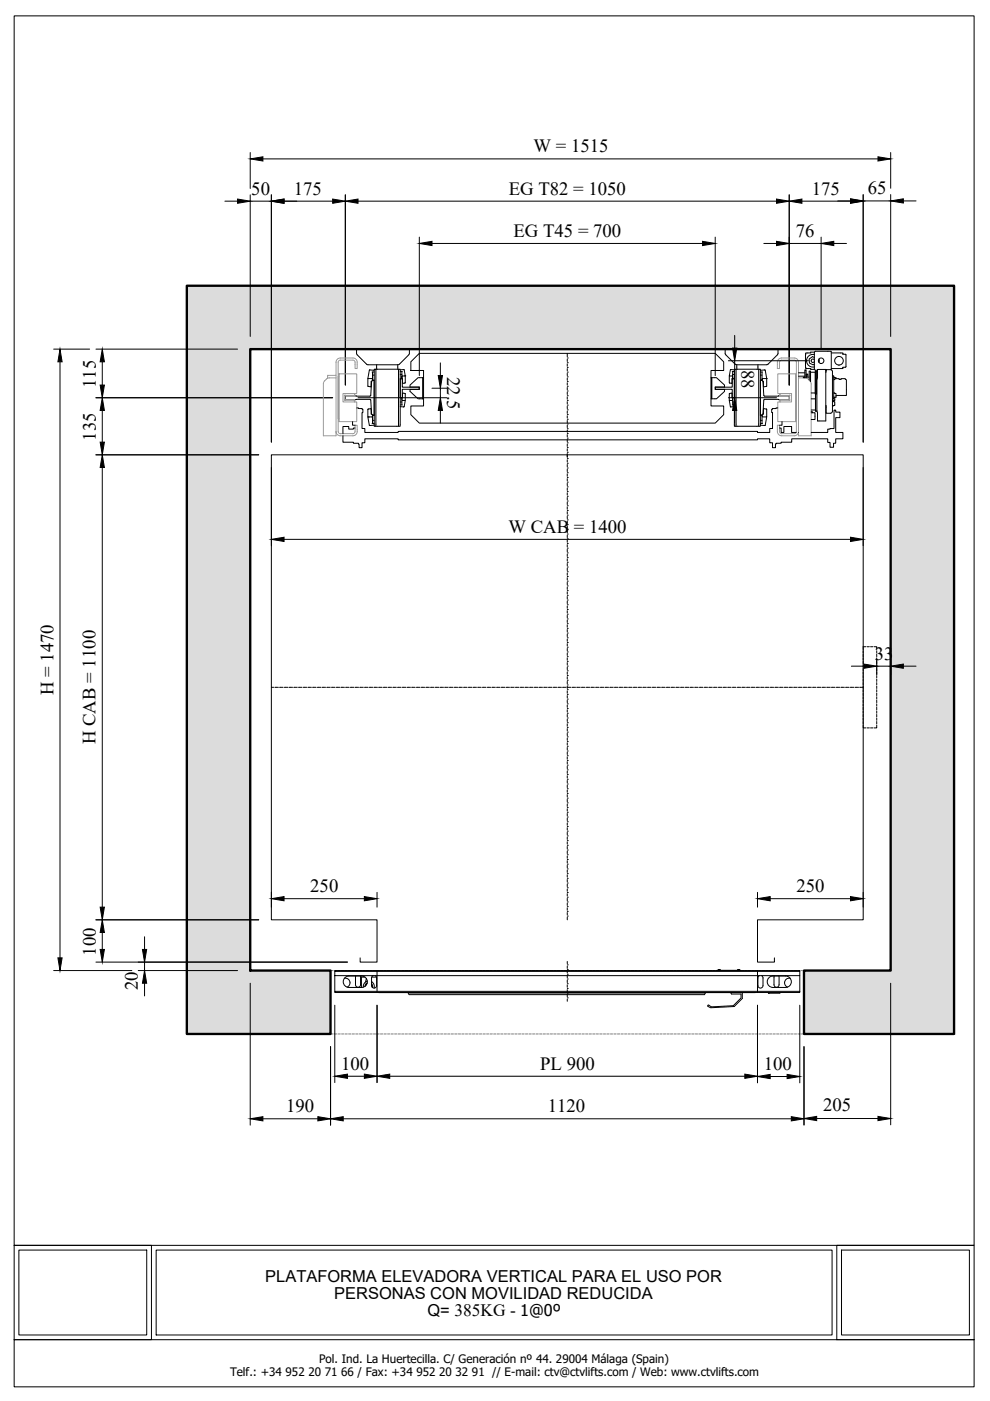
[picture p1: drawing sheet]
<svg xmlns="http://www.w3.org/2000/svg" width="210mm" height="297mm" viewBox="0 0 210 297" stroke-linecap="round" stroke-linejoin="round" font-family="sans-serif">
<!-- layer: AUX-0 -->
<g fill="none" stroke="#808080" stroke-width=".21">
<path d="M70.1 218.6v.6h.5M70.1 206.6v.5M70.1 207.4v.5M70.1 208.1v.5M70.1 208.9v.5M70.1 209.6v.5M70.1 210.4v.5M70.1 211.1v.5M70.1 211.9v.5M70.1 212.6v.5M70.1 213.4v.5M70.1 214.1v.5"/>
<path d="M70.1 214.9v.5M70.1 215.6v.5M70.1 216.4v.5M70.1 217.1v.5M70.1 217.9v.5M70.6 205.8h-.5v.6M70.9 219.2h.5M70.9 205.8h.5M71.6 219.2h.6M71.6 205.8h.6M72.4 219.2h.5M72.4 205.8h.5"/>
<path d="M73.2 219.2h.4M73.2 205.8h.4M73.9 219.2h.5M73.9 205.8h.5M74.6 219.2h.6M74.6 205.8h.6M75.4 219.2h.5M75.4 205.8h.5M76.2 219.2h.4M76.2 205.8h.4M76.9 219.2h.5M76.9 205.8h.5"/>
<path d="M77.6 219.2h.6M77.6 205.8h.6M78.4 219.2h.5M78.4 205.8h.5M79.2 219.2h.5M79.2 205.8h.5M79.9 219.2h.5M79.9 205.8h.5M80.7 219.2h.5M80.7 205.8h.5M81.4 219.2h.5M81.4 205.8h.5"/>
<path d="M82.2 219.2h.5M82.2 205.8h.5M82.9 219.2h.5M82.9 205.8h.5M83.7 219.2h.4M83.7 205.8h.4M84.4 219.2h.5M84.4 205.8h.5M85.1 219.2h.6M85.1 205.8h.6M85.9 219.2h.5M85.9 205.8h.5"/>
<path d="M86.7 219.2h.4M86.7 205.8h.4M87.4 219.2h.5M87.4 205.8h.5M88.1 219.2h.6M88.1 205.8h.6M88.9 219.2h.5M88.9 205.8h.5M89.7 219.2h.4M89.7 205.8h.4M90.4 219.2h.5M90.4 205.8h.5"/>
<path d="M91.1 219.2h.6M91.1 205.8h.6M91.9 219.2h.5M91.9 205.8h.5M92.7 219.2h.4M92.7 205.8h.4M93.4 219.2h.5M93.4 205.8h.5M94.1 219.2h.6M94.1 205.8h.6M94.9 219.2h.5M94.9 205.8h.5"/>
<path d="M95.7 219.2h.4M95.7 205.8h.4M96.4 219.2h.5M96.4 205.8h.5M97.1 219.2h.6M97.1 205.8h.6M97.9 219.2h.5M97.9 205.8h.5M98.7 219.2h.4M98.7 205.8h.4M99.4 219.2h.5M99.4 205.8h.5"/>
<path d="M100.2 219.2h.5M100.2 205.8h.5M100.9 219.2h.5M100.9 205.8h.5M101.7 219.2h.5M101.7 205.8h.5M102.4 219.2h.5M102.4 205.8h.5M103.2 219.2h.5M103.2 205.8h.5M103.9 219.2h.5M103.9 205.8h.5"/>
<path d="M104.7 219.2h.5M104.7 205.8h.5M105.4 219.2h.5M105.4 205.8h.5M106.2 219.2h.4M106.2 205.8h.4M106.9 219.2h.5M106.9 205.8h.5M107.6 219.2h.6M107.6 205.8h.6M108.4 219.2h.5M108.4 205.8h.5"/>
<path d="M109.2 219.2h.4M109.2 205.8h.4M109.9 219.2h.5M109.9 205.8h.5M110.6 219.2h.6M110.6 205.8h.6M111.4 219.2h.5M111.4 205.8h.5M112.2 219.2h.4M112.2 205.8h.4M112.9 219.2h.5M112.9 205.8h.5"/>
<path d="M113.6 219.2h.6M113.6 205.8h.6M114.4 219.2h.5M114.4 205.8h.5M115.2 219.2h.4M115.2 205.8h.4M115.9 219.2h.5M115.9 205.8h.5M116.6 219.2h.6M116.6 205.8h.6M117.4 219.2h.5M117.4 205.8h.5"/>
<path d="M118.2 219.2h.4M118.2 205.8h.4M118.9 219.2h.5M118.9 205.8h.5M119.6 219.2h.6M119.6 205.8h.6M120.4 219.2h.5M120.4 205.8h.5M121.2 219.2h.5M121.2 205.8h.5M121.9 219.2h.5M121.9 205.8h.5"/>
<path d="M122.7 219.2h.5M122.7 205.8h.5M123.4 219.2h.5M123.4 205.8h.5M124.2 219.2h.5M124.2 205.8h.5M124.9 219.2h.5M124.9 205.8h.5M125.7 219.2h.5M125.7 205.8h.5M126.4 219.2h.5M126.4 205.8h.5"/>
<path d="M127.2 219.2h.5M127.2 205.8h.5M127.9 219.2h.5M127.9 205.8h.5M128.7 219.2h.5M128.7 205.8h.5M129.4 219.2h.5M129.4 205.8h.5M130.1 219.2h.6M130.1 205.8h.6M130.9 219.2h.5M130.9 205.8h.5"/>
<path d="M131.7 219.2h.4M131.7 205.8h.4M132.4 219.2h.5M132.4 205.8h.5M133.1 219.2h.6M133.1 205.8h.6M133.9 219.2h.5M133.9 205.8h.5M134.7 219.2h.4M134.7 205.8h.4M135.4 219.2h.5M135.4 205.8h.5"/>
<path d="M136.1 219.2h.6M136.1 205.8h.6M136.9 219.2h.5M136.9 205.8h.5M137.7 219.2h.4M137.7 205.8h.4M138.4 219.2h.5M138.4 205.8h.5M139.1 219.2h.6M139.1 205.8h.6M139.9 219.2h.5M139.9 205.8h.5"/>
<path d="M140.7 219.2h.4M140.7 205.8h.4M141.4 219.2h.5M141.4 205.8h.5M142.2 219.2h.5M142.2 205.8h.5M142.9 219.2h.5M142.9 205.8h.5M143.7 219.2h.5M143.7 205.8h.5M144.4 219.2h.5M144.4 205.8h.5"/>
<path d="M145.2 219.2h.5M145.2 205.8h.5M145.9 219.2h.5M145.9 205.8h.5M146.7 219.2h.5M146.7 205.8h.5M147.4 219.2h.5M147.4 205.8h.5M148.2 219.2h.5M148.2 205.8h.5M148.9 219.2h.5M148.9 205.8h.5"/>
<path d="M149.7 219.2h.5M149.7 205.8h.5M150.4 219.2h.5M150.4 205.8h.5M151.2 219.2h.5M151.2 205.8h.5M151.9 219.2h.5M151.9 205.8h.5M152.6 219.2h.6M152.6 205.8h.6M153.4 219.2h.5M153.4 205.8h.5"/>
<path d="M154.2 219.2h.4M154.2 205.8h.4M154.9 219.2h.5M154.9 205.8h.5M155.6 219.2h.6M155.6 205.8h.6M156.4 219.2h.5M156.4 205.8h.5M157.2 219.2h.4M157.2 205.8h.4M157.9 219.2h.5M157.9 205.8h.5"/>
<path d="M158.6 219.2h.6M158.6 205.8h.6M159.4 219.2h.5M159.4 205.8h.5M160.2 219.2h.4M160.2 205.8h.4M160.9 219.2h.5M160.9 205.8h.5M161.6 219.2h.6M161.6 205.8h.6M162.4 219.2h.5M162.4 205.8h.5"/>
<path d="M163.2 219.2h.5M163.2 205.8h.5M163.9 219.2h.5M163.9 205.8h.5M164.7 219.2h.5M164.7 205.8h.5M165.4 219.2h.5M165.4 205.8h.5M166.2 219.2h.5M166.2 205.8h.5M166.9 219.2h.5M166.9 205.8h.5"/>
<path d="M167.7 219.2h.5M167.7 205.8h.5M168.4 219.2h.5M168.4 205.8h.5M169.2 219.2h.5M169.2 205.8h.5M169.9 205.8h.6v.6M170.5 218.6v.6h-.6M170.5 206.6v.5M170.5 207.4v.5M170.5 208.1v.5M170.5 208.9v.5"/>
<path d="M170.5 209.6v.5M170.5 210.4v.5M170.5 211.1v.5M170.5 211.9v.5M170.5 212.6v.5M170.5 213.4v.5M170.5 214.1v.5M170.5 214.9v.5M170.5 215.6v.5M170.5 216.4v.5M170.5 217.1v.5M170.5 217.9v.5"/>
</g>
<!-- layer: CABINA -->
<g fill="none" stroke="#000" stroke-width=".21">
<path d="M183 138v.5M183 138.7v.5M183 139.5v.5M183.6 137.1h-.6v.6M183.8 137.1h.5M184.6 137.1h.5M185.3 137.1h.6v.6M185.9 138v.5M185.9 138.7v.5M185.9 139.5v.5M183 153.7v.6h.6M183 140.2v.5"/>
<path d="M183 141v.5M183 141.7v.5M183 142.5v.5M183 143.2v.5M183 144v.5M183 144.7v.5M183 145.5v.5M183 146.2v.5M183 147v.5M183 147.7v.5M183 148.5v.5M183 149.2v.5"/>
<path d="M183 150v.5M183 150.7v.5M183 151.5v.5M183 152.2v.5M183 153v.5M183.8 154.3h.5M184.6 154.3h.5M185.9 153.7v.6h-.6M185.9 140.2v.5M185.9 141v.5M185.9 141.7v.5M185.9 142.5v.5"/>
<path d="M185.9 143.2v.5M185.9 144v.5M185.9 144.7v.5M185.9 145.5v.5M185.9 146.2v.5M185.9 147v.5M185.9 147.7v.5M185.9 148.5v.5M185.9 149.2v.5M185.9 150v.5M185.9 150.7v.5M185.9 151.5v.5"/>
<path d="M185.9 152.2v.5M185.9 153v.5M76.4 203.1v.9h3.5v-9h-22.4v-98.6h125.5v98.6h-22.4v9h3.6v-.9"/>
</g>
<!-- layer: SOMBREADO -->
<g fill="#dcdcdc" stroke="#dcdcdc" stroke-width=".21">
<path d="M39.6 60.6l162.7 13.4v-13.4zM39.6 60.6l162.7 13.4h-162.7z"/>
<path d="M188.8 74h13.5zM188.8 74h13.5z"/>
<path d="M39.6 74h13.5zM39.6 74h149.2z"/>
<path d="M188.8 74l13.5 131.8v-131.8zM188.8 74l13.5 131.8h-13.5z"/>
<path d="M39.6 74l13.5 131.8v-131.8zM39.6 74l13.5 131.8h-13.5z"/>
<path d="M188.8 205.8h13.5zM170.5 205.8h31.8z"/>
<path d="M170.5 205.8l31.8 13.4v-13.4zM170.5 205.8l31.8 13.4h-31.8zM170.5 219.2h31.8zM170.5 219.2h31.8z"/>
<path d="M39.6 205.8l30.5 13.4v-13.4zM39.6 205.8l30.5 13.4h-30.5z"/>
</g>
<!-- layer: MUROS -->
<path d="M39.6 60.6h162.7v158.6h-31.8v-13.4h18.3v-131.8h-135.7v131.8h17v13.4h-30.5z" fill="none" stroke="#000" stroke-width=".5"/>
<!-- layer: SOPORTES -->
<g fill="none" stroke="#000" stroke-width=".21">
<path d="M75.6 74h11.2v.9l-.1 .3-2.2 2.1h-6.5l-.3-.1-2-2zM78.4 78.4l-.4 1.9M78.4 78.4h.1M78.4 78.4l.9 .1M78.9 78.9h.4M79 78.9v1.8l-.1-.4h-.9v1.5M79 79.5h.3M79.3 78.3h.4v12.1h-.4zM79.7 78.3h4.8M79.9 77.3v1M84.3 77.3v1M84.5 78.3h.4v12.1h-.4z"/>
<path d="M84.9 79.4h.3M84.9 78.8h.4M85.6 78.4h-.7M85.6 78.4h.1M85.6 78.4l.3 1.3h-.6l-.1 .4v-1.3M85.8 79.7h.1M85.9 79.7v1.5l-.5 .1-.1-1-.1-.2M154.6 79.7l.1 1.5M154.9 78.4l-.3 1.3h.7v.4v-1.3M155 78.4h-.1M155 78.4h.1M155 78.4h.7"/>
<path d="M155.3 78.8h.4M155.3 79.4h.4M155.7 78.3h.4v12.1h-.4zM155.9 77.2l.3 .1h6.5l2.1-2.1 .2-1.2h-11.3l.1 1.1 2.1 2.1M156.1 78.3h4.8M156.2 77.3v1M160.7 77.3v1M160.9 78.3h.3v12.1h-.3zM161.2 79.5h.4M161.2 78.9h.5M161.6 78.9v1.8v-.4h.9M162.1 78.4l-.9 .1"/>
<path d="M162.1 78.4h.1M162.2 78.4l.3 1.9M78 86.8v1.6M78 81.8l.1 .1M78.1 86.7h.1M78.1 81.9h.1M78.1 86.7l-.1 .1M78.1 88.4h.1M78.1 86.7h.6M78.1 88.4h.8l.1-.4v1.8M78.1 88.4l.3 1.8M78.4 90.2h.1"/>
<path d="M78.7 86.7v1.1l.1 .1M78.7 81.9h-.6M78.8 80.8h-.1v1.1M78.9 89.8h.4M79 88h.3M79 89.1h.3M79 80.6h.3M79.3 90.1l-.9 .1M79.7 90.4h4.8M84.9 80.3h.4M84.9 84.3h.4M84.9 85.2h.3"/>
<path d="M84.9 86.2l.7 .1M84.9 85.9h.4M85.2 84.5v1.4M85.4 83.4l.5 .1v1.4h-.6zM85.6 86.3h.1M85.9 84.9l-.3 1.4M154.6 84.9l.3 1.3M154.7 81.2h.1M154.7 83.4h.1M154.7 81.2l.4 .1M154.9 86.2l.1 .1M155 86.3h.1"/>
<path d="M155.1 83.3l-.4 .1M155.1 83.3l.1 1 .1 .1v.5h-.7l.1-1.5M155.2 80.3h.5M155.2 84.3h.5M155.3 85.9h.4M155.3 80.1l-.2 1.2M155.3 85.2h.4M155.3 84.5v1.4M155.7 86.2l-.7 .1M156.1 90.4h4.8M161.2 88h.4M161.2 89.1h.4"/>
<path d="M161.2 80.6h.4M161.2 89.8h.5M161.2 90.1l.9 .1M161.7 80.8h.2v1.1M161.9 81.9l.1 .1M162 86.6l.5 .1M162 86.6l-.1 1.2-.2 .1M162.1 90.2h.1M162.5 80.3h.1M162.5 86.7h.1M162.5 86.7l.1 1.7h-.9l-.1-.4v1.8M162.6 88.4l-.4 1.8"/>
<path d="M162.6 80.3v1.5l-.6 .2"/>
</g>
<!-- layer: EJES -->
<g fill="none" stroke="#000" stroke-width=".21">
<path d="M120.3 75.9h.1M120.3 76.9h.1M120.3 77.9h.1M120.3 78.9h.1M120.3 79.9h.1M120.3 74.9v.7M120.3 76.1v.5M120.3 77.1v.5M120.3 78.1v.5M120.3 79.1v.5M120.3 99.2h.1M120.3 98.2h.1"/>
<path d="M120.3 97.2h.1M120.3 80.9h.1M120.3 81.9h.1M120.3 82.9h.1M120.3 83.9h.1M120.3 84.9h.1M120.3 85.9h.1M120.3 86.9h.1M120.3 87.9h.1M120.3 88.9h.1M120.3 89.9h.1M120.3 90.9h.1"/>
<path d="M120.3 91.9h.1M120.3 92.9h.1M120.3 93.9h.1M120.3 94.9h.1M120.3 95.9h.1M120.3 80.1v.5M120.3 81.1v.5M120.3 82.1v.5M120.3 83.1v.5M120.3 84.1v.5M120.3 85.1v.5M120.3 86.2v.4"/>
<path d="M120.3 87.2v.4M120.3 88.2v.4M120.3 89.2v.4M120.3 90.2v.4M120.3 91.2v.4M120.3 92.2v.4M120.3 93.2v.4M120.3 94.2v.4M120.3 95.2v.4M120.3 96.2v.8M120.3 97.5v.5M120.3 98.5v.5"/>
<path d="M120.3 99.5v.5M120.3 119.2h.1M120.3 118.2h.1M120.3 117.2h.1M120.3 116.2h.1M120.3 115.2h.1M120.3 114.2h.1M120.3 113.2h.1M120.3 112.2h.1M120.3 111.2h.1M120.3 110.2h.1M120.3 109.2h.1"/>
<path d="M120.3 108.2h.1M120.3 107.2h.1M120.3 106.2h.1M120.3 105.2h.1M120.3 104.2h.1M120.3 103.2h.1M120.3 102.2h.1M120.3 101.2h.1M120.3 100.2h.1M120.3 100.5v.5M120.3 101.5v.5M120.3 102.5v.5"/>
<path d="M120.3 103.5v.5M120.3 104.5v.5M120.3 105.5v.5M120.3 106.5v.5M120.3 107.5v.5M120.3 108.5v.5M120.3 109.5v.5M120.3 110.5v.5M120.3 111.5v.5M120.3 112.5v.5M120.3 113.5v.5M120.3 114.5v.5"/>
<path d="M120.3 115.5v.5M120.3 116.5v.5M120.3 117.5v.5M120.3 118.5v.5M120.3 119.5v.5M120.3 139.2h.1M120.3 138.2h.1M120.3 137.2h.1M120.3 136.2h.1M120.3 135.2h.1M120.3 134.2h.1M120.3 133.2h.1"/>
<path d="M120.3 132.2h.1M120.3 131.2h.1M120.3 130.2h.1M120.3 129.2h.1M120.3 128.2h.1M120.3 127.2h.1M120.3 126.2h.1M120.3 125.2h.1M120.3 124.2h.1M120.3 123.2h.1M120.3 122.2h.1M120.3 121.2h.1"/>
<path d="M120.3 120.2h.1M120.3 120.5v.5M120.3 121.5v.5M120.3 122.5v.5M120.3 123.5v.5M120.3 124.5v.5M120.3 125.5v.5M120.3 126.5v.5M120.3 127.5v.5M120.3 128.5v.5M120.3 129.5v.5M120.3 130.5v.5"/>
<path d="M120.3 131.5v.5M120.3 132.5v.5M120.3 133.5v.5M120.3 134.5v.5M120.3 135.5v.5M120.3 136.5v.5M120.3 137.5v.5M120.3 138.5v.5M120.3 139.5v.5M57.5 145.7h.5M58.3 145.7h.1M58.5 145.7h.5"/>
<path d="M59.3 145.7h.1M59.5 145.7h.5M60.3 145.7h.1M60.5 145.7h.5M61.3 145.7h.1M61.5 145.7h.5M62.3 145.7h.1M62.5 145.7h.5M63.3 145.7h.1M63.5 145.7h.5M64.3 145.7h.1M64.5 145.7h.5"/>
<path d="M65.3 145.7h.1M65.5 145.7h.5M66.3 145.7h.1M66.5 145.7h.5M67.3 145.7h.1M67.5 145.7h.5M68.3 145.7h.1M68.5 145.7h.5M69.3 145.7h.1M69.5 145.7h.5M70.3 145.7h.1M70.5 145.7h.5"/>
<path d="M71.3 145.7h.1M71.5 145.7h.5M72.3 145.7h.1M72.5 145.7h.5M73.3 145.7h.1M73.5 145.7h.5M74.3 145.7h.1M74.5 145.7h.5M75.3 145.7h.1M75.5 145.7h.5M76.3 145.7h.1M76.5 145.7h.5"/>
<path d="M77.3 145.7h.1M77.5 145.7h.5M78.3 145.7h.1M78.5 145.7h.5M79.3 145.7h.1M79.5 145.7h.5M80.3 145.7h.1M80.5 145.7h.5M81.3 145.7h.1M81.5 145.7h.5M82.3 145.7h.1M82.5 145.7h.5"/>
<path d="M83.3 145.7h.1M83.5 145.7h.5M84.3 145.7h.1M84.5 145.7h.5M85.3 145.7h.1M85.5 145.7h.5M86.3 145.7h.1M86.5 145.7h.5M87.3 145.7h.1M87.5 145.7h.5M88.3 145.7h.1M88.5 145.7h.5"/>
<path d="M89.3 145.7h.1M89.5 145.7h.5M90.3 145.7h.1M90.5 145.7h.5M91.3 145.7h.1M91.5 145.7h.5M92.3 145.7h.1M92.5 145.7h.5M93.3 145.7h.1M93.5 145.7h.5M94.3 145.7h.1M94.5 145.7h.5"/>
<path d="M95.3 145.7h.1M95.5 145.7h.5M96.3 145.7h.1M96.5 145.7h.5M97.3 145.7h.1M97.5 145.7h.5M98.3 145.7h.1M98.5 145.7h.5M99.3 145.7h.1M99.5 145.7h.5M100.3 145.7h.1M100.5 145.7h.5"/>
<path d="M101.3 145.7h.1M101.5 145.7h.5M102.3 145.7h.1M102.5 145.7h.5M103.3 145.7h.1M103.5 145.7h.5M104.3 145.7h.1M104.5 145.7h.5M105.3 145.7h.1M105.5 145.7h.5M106.3 145.7h.1M106.5 145.7h.5"/>
<path d="M107.3 145.7h.1M107.5 145.7h.5M108.3 145.7h.1M108.5 145.7h.5M109.3 145.7h.1M109.5 145.7h.5M110.3 145.7h.1M110.5 145.7h.5M111.3 145.7h.1M111.5 145.7h.5M112.3 145.7h.1M112.5 145.7h.5"/>
<path d="M113.3 145.7h.1M113.5 145.7h.5M114.3 145.7h.1M114.5 145.7h.5M115.3 145.7h.1M115.5 145.7h.5M116.3 145.7h.1M116.5 145.7h.5M117.3 145.7h.1M117.5 145.7h.5M118.3 145.7h.1M118.5 145.7h.5"/>
<path d="M119.3 145.7h.1M119.5 145.7h.5M120.3 145.7h.1M120.3 159.2h.1M120.3 158.2h.1M120.3 157.2h.1M120.3 156.2h.1M120.3 155.2h.1M120.3 154.2h.1M120.3 153.2h.1M120.3 152.2h.1M120.3 151.2h.1"/>
<path d="M120.3 150.2h.1M120.3 149.2h.1M120.3 148.2h.1M120.3 147.2h.1M120.3 146.2h.1M120.3 145.2h.1M120.3 144.2h.1M120.3 143.2h.1M120.3 142.2h.1M120.3 141.2h.1M120.3 140.2h.1M120.3 140.5v.5"/>
<path d="M120.3 141.5v.5M120.3 142.5v.5M120.3 143.5v.5M120.3 144.5v.5M120.3 145.5v.5M120.3 146.5v.5M120.3 147.5v.5M120.3 148.5v.5M120.3 149.5v.5M120.3 150.5v.5M120.3 151.5v.5M120.3 152.5v.5"/>
<path d="M120.3 153.5v.5M120.3 154.5v.5M120.3 155.5v.5M120.3 156.5v.5M120.3 157.5v.5M120.3 158.5v.5M120.3 159.5v.5M120.5 145.7h.5M121.3 145.7h.1M121.5 145.7h.5M122.3 145.7h.1M122.5 145.7h.5"/>
<path d="M123.3 145.7h.1M123.5 145.7h.5M124.3 145.7h.1M124.5 145.7h.5M125.3 145.7h.1M125.5 145.7h.5M126.3 145.7h.1M126.5 145.7h.5M127.3 145.7h.1M127.5 145.7h.5M128.3 145.7h.1M128.5 145.7h.5"/>
<path d="M129.3 145.7h.1M129.5 145.7h.5M130.3 145.7h.1M130.5 145.7h.5M131.3 145.7h.1M131.5 145.7h.5M132.3 145.7h.1M132.5 145.7h.5M133.3 145.7h.1M133.5 145.7h.5M134.3 145.7h.1M134.5 145.7h.5"/>
<path d="M135.3 145.7h.1M135.5 145.7h.5M136.3 145.7h.1M136.5 145.7h.5M137.3 145.7h.1M137.5 145.7h.5M138.3 145.7h.1M138.5 145.7h.5M139.3 145.7h.1M139.5 145.7h.5M140.3 145.7h.1M140.5 145.7h.5"/>
<path d="M141.3 145.7h.1M141.5 145.7h.5M142.3 145.7h.1M142.5 145.7h.5M143.3 145.7h.1M143.5 145.7h.5M144.3 145.7h.1M144.5 145.7h.5M145.3 145.7h.1M145.5 145.7h.5M146.3 145.7h.1M146.5 145.7h.5"/>
<path d="M147.3 145.7h.1M147.5 145.7h.5M148.3 145.7h.1M148.5 145.7h.5M149.3 145.7h.1M149.5 145.7h.5M150.3 145.7h.1M150.5 145.7h.5M151.3 145.7h.1M151.5 145.7h.5M152.3 145.7h.1M152.5 145.7h.5"/>
<path d="M153.3 145.7h.1M153.5 145.7h.5M154.3 145.7h.1M154.5 145.7h.5M155.3 145.7h.1M155.5 145.7h.5M156.3 145.7h.1M156.5 145.7h.5M157.3 145.7h.1M157.5 145.7h.5M158.3 145.7h.1M158.5 145.7h.5"/>
<path d="M159.3 145.7h.1M159.5 145.7h.5M160.3 145.7h.1M160.5 145.7h.5M161.3 145.7h.1M161.5 145.7h.5M162.3 145.7h.1M162.5 145.7h.5M163.3 145.7h.1M163.5 145.7h.5M164.3 145.7h.1M164.5 145.7h.5"/>
<path d="M165.3 145.7h.1M165.5 145.7h.5M166.3 145.7h.1M166.5 145.7h.5M167.3 145.7h.1M167.5 145.7h.5M168.3 145.7h.1M168.5 145.7h.5M169.3 145.7h.1M169.5 145.7h.5M170.3 145.7h.1M170.5 145.7h.5"/>
<path d="M171.3 145.7h.1M171.5 145.7h.5M172.3 145.7h.1M172.5 145.7h.5M173.3 145.7h.1M173.5 145.7h.5M174.3 145.7h.1M174.5 145.7h.5M175.3 145.7h.1M175.5 145.7h.5M176.3 145.7h.1M176.5 145.7h.5"/>
<path d="M177.3 145.7h.1M177.5 145.7h.5M178.3 145.7h.1M178.5 145.7h.5M179.3 145.7h.1M179.5 145.7h.5M180.3 145.7h.1M180.5 145.7h.5M181.3 145.7h.1M181.5 145.7h.5M182.3 145.7h.1M182.5 145.7h.5"/>
<path d="M120.3 179.2h.1M120.3 178.2h.1M120.3 177.2h.1M120.3 176.2h.1M120.3 175.2h.1M120.3 174.2h.1M120.3 173.2h.1M120.3 172.2h.1M120.3 171.2h.1M120.3 170.2h.1M120.3 169.2h.1M120.3 168.2h.1"/>
<path d="M120.3 167.2h.1M120.3 166.2h.1M120.3 165.2h.1M120.3 164.2h.1M120.3 163.2h.1M120.3 162.2h.1M120.3 161.2h.1M120.3 160.2h.1M120.3 160.5v.5M120.3 161.5v.5M120.3 162.5v.5M120.3 163.5v.5"/>
<path d="M120.3 164.5v.5M120.3 165.5v.5M120.3 166.5v.5M120.3 167.5v.5M120.3 168.5v.5M120.3 169.5v.5M120.3 170.5v.5M120.3 171.5v.5M120.3 172.5v.5M120.3 173.5v.5M120.3 174.5v.5M120.3 175.5v.5"/>
<path d="M120.3 176.5v.5M120.3 177.5v.5M120.3 178.5v.5M120.3 179.5v.5M120.3 194.2h.1M120.3 193.2h.1M120.3 192.2h.1M120.3 191.2h.1M120.3 190.2h.1M120.3 189.2h.1M120.3 188.2h.1M120.3 187.2h.1"/>
<path d="M120.3 186.2h.1M120.3 185.2h.1M120.3 184.2h.1M120.3 183.2h.1M120.3 182.2h.1M120.3 181.2h.1M120.3 180.2h.1M120.3 180.5v.5M120.3 181.5v.5M120.3 182.5v.5M120.3 183.5v.5M120.3 184.5v.5"/>
<path d="M120.3 185.5v.5M120.3 186.5v.5M120.3 187.5v.5M120.3 188.5v.5M120.3 189.5v.5M120.3 190.5v.5M120.3 191.5v.5M120.3 192.5v.5M120.3 193.5v.5M120.3 194.5v.5M79.9 205.8v4.6M120.3 204.6h.1"/>
<path d="M120.3 205.6h.1M120.3 206.6h.1M120.3 207.6h.1M120.3 208.6h.1M120.3 209.6h.1M120.3 210.6h.1M120.3 211.6h.1M120.3 203.8v.5M120.3 204.8v.5M120.3 205.8v.5M120.3 206.8v.5M120.3 207.8v.5"/>
<path d="M120.3 208.8v.5M120.3 209.8v.5M120.3 210.8v.5M120.3 211.8v.5M160.6 205.8v4.6"/>
</g>
<!-- layer: COTAS -->
<g fill="none" stroke="#000" stroke-width=".21">
<path d="M53.1 32.3v7.7M55.7 33.7h130.5M188.8 32.3v7.6M47.7 42.7h2.7M53.1 41.3v30M53.1 42.7h4.4M57.5 41.3v52.4M60.2 42.7h10.3M73.2 41.3v40.3M75.9 42.7h88.7M88.9 50.3v29.3M91.6 51.6h57.4"/>
<path d="M151.6 50.3v29.3M162 51.6h2.6M167.3 41.3v40.3M167.3 51.6h6.8M170 42.7h10.3M174.1 50.3v23.5M176.8 51.6h2.7M177.6 42.6h2.7M183 41.3v52.4M183 42.6h5.8M188.8 41.3v30M191.5 42.6h2.7"/>
<path d="M11.4 74h7.6M12.7 76.7v126.4M20.3 74h30.1M21.7 76.7v4.9M93.4 76.9v2.7M154.4 76.5h17M155.8 71.1v2.7M155.8 76.5v7.8M20.3 84.3h50.2M20.3 96.4h34.5M21.7 87v6.7M21.7 99.1v93.2"/>
<path d="M57.5 99.1v16.6M75.9 84.3h18.8M91.6 82.3h3.1M93.4 82.3v2M93.4 87v2.7M154.4 84.3h10.2M155.8 87v2.7M183 99.1v16.6M60.2 114.4h120.1M185.9 139.9v3.1M188.8 139.9v3.1M180.5 141.2h2.7"/>
<path d="M185.9 141.2h2.9M191.5 141.2h2.7M20.3 195h34.5M21.7 197.7v3.6M30.6 198.6v2.7M57.5 189.2v3.1M60.2 190.5h17.1M79.9 189.2v3.1M160.6 189.2v3.1M163.3 190.5h17M183 189.2v3.1M11.4 205.8h16.6"/>
<path d="M20.3 204h53.4M29.3 205.8h21.1M30.6 204v1.8M30.6 208.5v2.7M53.1 208.5v30.1M71 213.1v16.4M79.9 213.1v16.4M160.6 213.1v16.5M169.6 213.1v16.5M188.8 208.5v30M55.7 237.2h11.7M70.1 221.9v16.7"/>
<path d="M72.8 237.2h95M73.7 228.2h3.6M82.6 228.2h75.3M163.3 228.2h3.6M170.5 221.9v16.7M173.2 237.1h13"/>
</g>
<g fill="#000" stroke="#000" stroke-width=".21">
<path d="M53.1 33.7l2.6-.5v.9zM186.2 33.2l2.6 .5-2.6 .4zM50.4 42.2l2.7 .5-2.7 .4zM57.5 42.7l2.7-.5v.9zM70.5 42.2l2.7 .5-2.7 .4zM73.2 42.7l2.7-.5v.9zM88.9 51.6l2.7-.4v.9zM149 51.2l2.6 .4-2.6 .5zM164.6 42.2l2.7 .5-2.7 .4zM164.6 51.2l2.7 .4-2.7 .5zM167.3 42.7l2.7-.5v.9zM174.1 51.6l2.7-.4v.9z"/>
<path d="M180.3 42.2l2.7 .5-2.7 .4zM180.3 42.1l2.7 .5-2.7 .4zM188.8 42.6l2.7-.5v.9zM12.7 74l.5 2.7h-.9zM21.7 74l.4 2.7h-.9zM92.9 79.6h.9l-.4 2.7zM155.3 73.8h.9l-.4 2.7zM21.2 81.6h.9l-.4 2.7zM21.7 84.3l.4 2.7h-.9zM21.2 93.7h.9l-.4 2.7zM21.7 96.4l.4 2.7h-.9zM93.4 84.3l.4 2.7h-.9z"/>
<path d="M155.8 84.3l.4 2.7h-.9zM57.5 114.4l2.7-.5v.9zM180.3 113.9l2.7 .5-2.7 .4zM183.2 140.8l2.7 .4-2.7 .5zM188.8 141.2l2.7-.4v.9zM21.2 192.3h.9l-.4 2.7zM21.7 195l.4 2.7h-.9zM57.5 190.5l2.7-.4v.9zM77.3 190.1l2.6 .4-2.6 .5zM160.6 190.5l2.7-.4v.9zM180.3 190.1l2.7 .4-2.7 .5zM12.3 203.1h.9l-.5 2.7z"/>
<path d="M21.2 201.3h.9l-.4 2.7zM30.2 201.3h.9l-.5 2.7zM30.6 205.8l.5 2.7h-.9zM53.1 237.2l2.6-.4v.9zM67.4 236.8l2.7 .4-2.7 .5zM70.1 237.2l2.7-.4v.9zM71 228.2l2.7-.5v.9zM77.3 227.7l2.6 .5-2.6 .4zM79.9 228.2l2.7-.5v.9zM157.9 227.7l2.7 .5-2.7 .4zM160.6 228.2l2.7-.4v.9zM166.9 227.8l2.7 .4-2.7 .5z"/>
<path d="M167.8 236.8l2.7 .4-2.7 .5zM170.5 237.1l2.7-.4v.9zM186.2 236.7l2.6 .4-2.6 .5z"/>
</g>
<!-- layer: LIMITADOR LUEZAR LM12CD -->
<g fill="none" stroke="#000" stroke-width=".21">
<path d="M169.3 79.8h1.3M169.3 79h1.3M170.9 80h.7M170.9 79.4h.1M171 80v-.7h.3v.7M171.8 78.7h-.2v1.9M171.8 78.7l.1 .2M171.8 78.7v2.1M171.9 78.9h.9M171.9 78.9v2M172.8 78.9v4.4M172.9 78.7h.2v4.8h-.2"/>
<path d="M172.9 78.7l-.1 .2M172.9 78.7v4.8M176.5 78.7h.1M176.5 78.7l-.2-.3h-1.1l-.1 .5M176.5 79.7h.3v4.9h-.3M176.5 78.7v8.5M170.3 80.1l.2-.1 .2 .1-.1-1.7h.3v1.7M172 87.3h.2l.1 .2M172 83.3h.8l.1 .2M172 87.5h.8v1.4h-.8M172 86.9h.9M172 84.6h.9"/>
<path d="M172.9 83.5v3.5v.2h.3M172.9 83.5v3.7M173.1 80.4h.1M173.2 80.4v6.8M173.2 80.4l.1-.3v-1.8h1.8v11h-1.8v-1.8l-.1-.3M175.1 86l.1 1.6h1.1l.2-.4M176.5 87.2h.1M176.5 85.1h.1M176.6 85.1l.4 .1v.7l-.5 .1M176.8 80.6l.2-.1v-.2h.9v.1h.4v-.1h.9v.2l.3 .1v3.2h-2.2M176.8 80.1h.4l.1 .2M176.8 83.4l.1-.1 .4 .2-.1 .7h-.2"/>
<path d="M177 84.2l-.2 .1M177 84.2v.7l-.5 .1"/>
</g>
<!-- layer: GUIAS -->
<path d="M73.2 84l5.4-.1 .2-2.9 .2-.3 .3-.1v7.4h-.3l-.2-.3-.2-3h-5.3zM84.9 80.3h.4v1.8h3.6v.4h-3.6v1.8h-.4zM151.7 82.1h3.6v-1.8h.4v4h-.4v-1.8h-3.6zM161.2 80.6l.4 .1 .2 .3 .2 2.9 5.3 .1-.1 .7h-5.2l-.2 3-.2 .3h-.4z" fill="none" stroke="#000" stroke-width=".21"/>
<!-- layer: CHASIS -->
<g fill="none" stroke="#989898" stroke-width=".21">
<path d="M71.2 79.6h-1.7v.6M71.7 79.8l.1 9zM71.8 79.8h.1M71.9 79.3h3.7v4.1h-2.9v1.8h2.9v4.2h-3.7zM71.9 79.3v10.1M72.1 76.4h2.7M72.1 76.3l-.2 .1-.2 .4 .1 14.9 .3 .2h3l.2-.4v-1.3h.4a2.03 2.03 0 0 1-.5 2.1l-3.1 .1a.9 .9 0 0 1-.8-.9M74.8 76.3l.4 .3 .1 .2v1.3h.4a2.05 2.05 0 0 0-.5-2.1l-3.1-.1a.89 .89 0 0 0-.8 .9l-.1 15.6h-2.6v-11M164.8 76.8a.9 .9 0 0 1 .9-.9h2.7a.89 .89 0 0 1 .9 .9v15.6h2.7v-11.2l-.3-.4-.7-.7h-1.7M164.9 79.3h3.8v10.1h-3.8v-4.2h2.9v-1.8h-2.9zM165.7 76.4h2.7M165.7 76.3l-.2 .1-.2 .4v1.3h-.5v-1.3"/>
<path d="M168.4 76.3l.4 .3 .1 .2v14.7l-.1 .2-.4 .2h-2.9l-.2-.4v-1.3h-.5v1.3M168.7 79.3v10.1M168.7 79.8v9M168.8 79.8v9M71.2 80.1l-1.8 .1-.7 .7-.1 .5M71.2 91.7h.1M71.8 88.8h.1M73.2 83.8h-.2v1h.2M73.2 84.8h1.9v.4M73.2 83.8h2M73.2 83.8l1.9 .1M75.1 83.4l.1 .4"/>
<path d="M75.1 84.7l.1 .1zM75.1 84.7l-1.9 .1M75.2 83.4v.4M75.2 84.8v.4M164.8 91.5a.9 .9 0 0 0 .9 .9h2.7a.9 .9 0 0 0 .9-.9M165.3 83.8l.1 .1zM165.3 83.4v.4M165.3 84.8v.4M165.4 83.4v.4h1.9M165.4 84.7l-.1 .1h2M167.3 83.8h.2l-.1 .1M167.3 84.8h-1.9v.4"/>
<path d="M167.3 83.8l-1.9 .1M167.4 83.9v.8M167.4 84.7l.1 .2-.2-.1"/>
</g>
<!-- layer: CWT -->
<path d="M87.1 76.7l1.8-1.8h62.7l1.8 1.8v1.9h-2.7v7.5h2.7v1.8l-1.8 1.8h-62.7l-1.8-1.8v-1.8h2.7v-7.5h-2.7zM89.6 80.1h-1l-1.7 1.5v.5h2v.5h-2v.4l1.7 1.6h1.1M89.7 80.1l.1 4.5M89.7 80.1l-.1 4.5M89.7 80.1h.1M150.7 80.1h.1M150.7 84.6h.1M150.8 80.1l.1 4.5zM150.9 80.1h1l1.7 1.5v.5h-2v.5h2v.4l-1.7 1.6h-1" fill="none" stroke="#000" stroke-width=".21"/>
<!-- layer: TIMONERIA -->
<path d="M74.8 89.4v.8h.5M75.3 90.7h-.4v.3h-1v-.6h-1.2v1.5M75.6 86.5l1.3 .3v.7h-.1v3.3h.6v.9h7v-.2h76.2v.2h2.6v-.9h.6v-3.3h-.2v-.7l1.3-.3M165.3 90.7h.3v1h.6v-1.3h1.6v1.3h1M165.8 89.4v.8h-.5M169.3 91.7h.1M172 91.7h3.5v-.7l1.3-.1v-4h.4v.5h.9v1.1h-.9v3.2h1.5v1.3h-1.5v1h-.5v.8h-.7v-1h-.5v-.8h-7.6v.8h-2.3v.2h-1.1l-.1 .9h-.6v-1h-.6v-.9h-2.6v.3h-76.2v-.3h-7v.9h-.6v1h-.7l-.1-.9h-1.1v-.2h-2.2v-1.4" fill="none" stroke="#000" stroke-width=".21"/>
<!-- layer: TENSOR LUEZAR -->
<g fill="none" stroke="#000" stroke-width=".21">
<path d="M171 76.5h.1M172.7 75.8a.73 .73 0 0 0-.8 0 .73 .73 0 0 0-.3 .8 .56 .56 0 0 0 .6 .7l.2 .1 .3-.2M172.7 74.7v3.5M172.7 75.2a1.35 1.35 0 0 0-1.7 1.3 1.35 1.35 0 0 0 1.7 1.3M172.7 74.7l.2-.2h3.3v3.9M172.7 78.2l.1 .3h.5M172.7 76.3a.37 .37 0 0 0-.6-.1 .37 .37 0 0 0 0 .6 .37 .37 0 0 0 .6-.1M172.7 74.7l-1.9 .1v.4v2.9l1.9 .2M173.6 76.1v.8M173.7 76.5h.1M175.1 78.5h.1M176.2 74.8h2.5v.3l.7 .1"/>
<path d="M179.4 75.2l-.1 2.6-.6 .1v.2h-2.5"/>
<circle cx="174.1" cy="76.5" r=".58"/>
<circle cx="177.9" cy="76.5" r=".91"/>
</g>
<!-- layer: PUERTA -->
<g fill="none" stroke="#000" stroke-width=".21">
<path d="M71 206h98.6v.9h-98.6zM71 206v-.2h98.6v.2M71 210.2h98.6v.2h-98.6zM71 206.9v3.3M73 207.4a.99 .99 0 0 1 1.2 .7 .99 .99 0 0 1-.6 1.2M75.4 206.9v1.9a.54 .54 0 0 0 .5 .5 .54 .54 0 0 0 .5-.5v-1.9M76.7 206.9h-2.7a1.21 1.21 0 0 0-1.2 1.2 1.21 1.21 0 0 0 1.2 1.3h2.7l-.1-2.2h.8M76.7 206.9a1.21 1.21 0 0 1 1.2 1.2 1.21 1.21 0 0 1-1.2 1.3M77.7 207.5l-.2 .7M77.7 208.6l-.2 .4M77.8 208.5l-.2 .1M77.9 208.4l-.3 .2-.2 .5"/>
<path d="M77.9 208a1.17 1.17 0 0 0-.9 1.3M78.8 208.6l.2 .8M78.8 208.1a1.17 1.17 0 0 1 .5 1.4M78.8 208.7l.1 .6M78.8 207.2h1M79.1 206.9l-.3 .4v1.7a.54 .54 0 0 0 .5 .5 .54 .54 0 0 0 .6-.5M79.5 206.9l.4 .4M79.9 207.3v1.7M80.3 210.4h79.9M80.3 210.4h.1M86.5 210.4h63M86.5 210.5l.2 .4h62.7l.1-.4"/>
<path d="M151.9 205.8h5.2M152.4 205.6h.1M152.6 205.6h.1M152.6 205.6l.1 .1M152.6 205.6l-.4 .1M152.6 205.6l.2 .1M154.9 210.4l.2 .4h2v.8l-1.6 1.6-4.7 .3-.6-.4-.1 .2 .6 .4 5-.3 1.7-1.7v-1.3M156.3 205.7l.2-.1 .4 .1M156.5 205.6h.2M156.5 205.6h.1M156.7 205.6h.1M156.7 205.6l.1 .1"/>
<path d="M160.2 210.4h.1M161 206.9l-.3 .4v1.7a.54 .54 0 0 0 .5 .5 .54 .54 0 0 0 .6-.5v-1.7l-.3-.4M162.9 207.4l.6-.4 .4-.1h2.7a1.21 1.21 0 0 1 1.2 1.2 1.21 1.21 0 0 1-1.2 1.3h-2.7a1.21 1.21 0 0 1-1.1-.7 1.21 1.21 0 0 1 .1-1.3zM162.9 210.6h.1M164.2 206.9l-.1 1.9a.54 .54 0 0 0 .5 .5 .54 .54 0 0 0 .6-.5l-.1-1.9M165.3 210.4v.2h-2.4v-.2v.2M167.5 207.4a.99 .99 0 0 0-1.1 .7 .99 .99 0 0 0 .6 1.2M169.6 206.9v3.3"/>
</g>
<!-- layer: 0 -->
<path d="M3 3.4h203.5v260.6h-203.5zM3 264h29.1v20h-29.1zM4 265h27.1v18h-27.1zM33.1 265h143.3v18h-143.3zM177.4 264h29.1v20h-29.1zM178.4 265h27.1v18h-27.1zM3 284h203.5v10h-203.5z" fill="none" stroke="#000" stroke-width=".21"/>
<g font-size="4">
<text x="113.1" y="32.3">W = 1515</text>
<text x="53.3" y="41.3">50</text>
<text x="62.3" y="41.3">175</text>
<text x="107.9" y="41.3">EG T82 = 1050</text>
<text x="172.1" y="41.3">175</text>
<text x="184" y="41.2">65</text>
<text x="108.9" y="50.2">EG T45 = 700</text>
<text x="168.7" y="50.2">76</text>
<text x="20.3" y="82.3" transform="rotate(-90 20.3 82.3)">115</text>
<text x="94.8" y="79.9" transform="rotate(90 94.8 79.9)">22.5</text>
<text x="157.2" y="78.4" transform="rotate(90 157.2 78.4)">88</text>
<text x="20.3" y="93.5" transform="rotate(-90 20.3 93.5)">135</text>
<text x="107.8" y="113">W CAB = 1400</text>
<text x="185.5" y="139.9">33</text>
<text x="11.3" y="147.4" transform="rotate(-90 11.3 147.4)">H = 1470</text>
<text x="20.3" y="157.8" transform="rotate(-90 20.3 157.8)">H CAB = 1100</text>
<text x="65.8" y="189.1">250</text>
<text x="168.9" y="189.1">250</text>
<text x="20.3" y="202.6" transform="rotate(-90 20.3 202.6)">100</text>
<text x="29.2" y="210" transform="rotate(-90 29.2 210)">20</text>
<text x="72.3" y="226.8">100</text>
<text x="114.5" y="226.8">PL 900</text>
<text x="162" y="226.9">100</text>
<text x="60.7" y="235.8">190</text>
<text x="116.1" y="235.8">1120</text>
<text x="174.5" y="235.6">205</text>
</g>
<g font-size="3.5">
<text x="56.2" y="271.7">PLATAFORMA ELEVADORA VERTICAL PARA EL USO POR</text>
<text x="70.9" y="275.3">PERSONAS CON MOVILIDAD REDUCIDA</text>
<text x="90.6" y="278.9">Q= 385KG - 1@0º</text>
</g>
<g font-size="2.5">
<text x="48.8" y="291.7">Telf.: +34 952 20 71 66 / Fax: +34 952 20 32 91 // E-mail: ctv@ctvlifts.com / Web: www.ctvlifts.com</text>
<text x="67.7" y="289">Pol. Ind. La Huertecilla. C/ Generación nº 44. 29004 Málaga (Spain)</text>
</g>
</svg>
